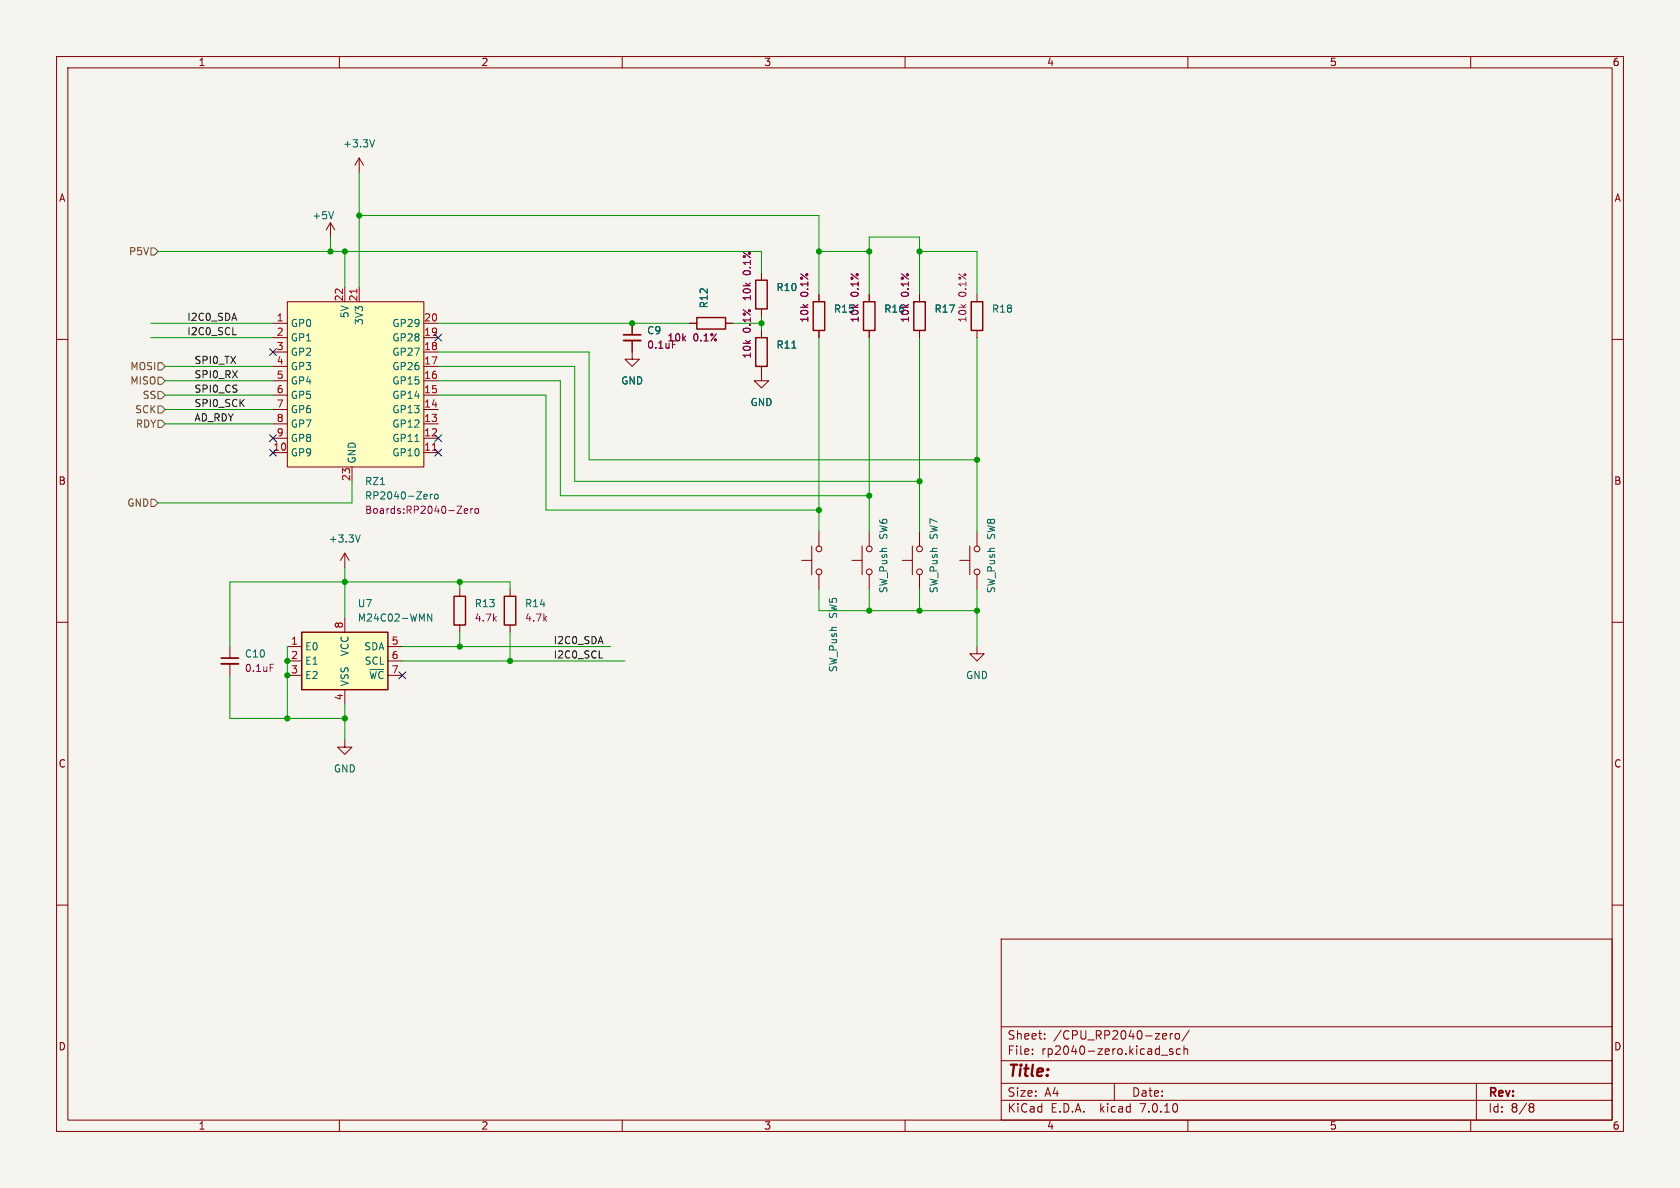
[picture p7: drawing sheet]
<svg xmlns="http://www.w3.org/2000/svg" width="297mm" height="210mm" viewBox="0 0 297 210" stroke-linecap="round" stroke-linejoin="round" font-family="sans-serif">
<path d="M0 0h297v210h-297z" fill="#f5f4ef" stroke="#f5f4ef" stroke-width=".18"/>
<g fill="none" stroke="#840000" stroke-width=".18">
<path d="M10 10h277v190h-277zM12 12h273v186h-273zM60 10v2M110 10v2M160 10v2M210 10v2M260 10v2M58.4 39.4l-.7 1.2M58.4 39.4v2.5M58.4 39.4l.8 1.2M63.5 27.9l-.8 1.3M63.5 27.9v2.6"/>
<path d="M63.5 27.9l.8 1.3M10 60h2M48.3 57.2h2.5M48.3 59.7h2.5M50.8 53.3h24.1v29.3h-24.1zM61 50.8v2.5M63.5 50.8v2.5M74.9 57.2h2.6M74.9 59.7h2.6M111.8 57.2v2M121.9 57.2h1.3M128.3 57.2h1.2"/>
<path d="M134.6 48.3v1.2M134.6 54.6v1.3M134.6 58.4v1.3M144.8 52.1v1.2M144.8 58.4v1.3M153.7 52.1v1.2M153.7 58.4v1.3M162.6 52.1v1.2M162.6 58.4v1.3M172.7 52.1v1.2M172.7 58.4v1.3M285 60h2"/>
<path d="M48.3 77.5h2.5M48.3 74.9h2.5M48.3 72.4h2.5M48.3 69.9h2.5M48.3 67.3h2.5M48.3 64.8h2.5M48.3 62.2h2.5M74.9 77.5h2.6M74.9 74.9h2.6M74.9 72.4h2.6M74.9 69.9h2.6M74.9 67.3h2.6"/>
<path d="M74.9 64.8h2.6M74.9 62.2h2.6M111.8 60.2v3.3h1.2l-1.2 1.3-1.3-1.3h1.3M134.6 64.8v2.5h1.3l-1.3 1.3-1.3-1.3h1.3M48.3 80h2.5M61 97.8l-.8 1.3M61 97.8v2.5M61 97.8l.7 1.3M62.2 82.6v2.5M74.9 80h2.6M141.7 99.1h1.8M143.5 96.5v5.1"/>
<path d="M144.8 94v2.5M150.6 99.1h1.8M152.4 96.5v5.1M153.7 94v2.5M159.5 99.1h1.8M161.3 96.5v5.1M162.6 94v2.5M169.7 99.1h1.7M171.4 96.5v5.1M172.7 94v2.5M10 110h2M40.6 114.3v2"/>
<path d="M40.6 117.3v2.1M50.8 114.3h2.5M50.8 116.8h2.5M50.8 119.4h2.5M61 109.2v2.6M68.6 114.3h2.5M68.6 116.8h2.5M68.6 119.4h2.5M81.3 104.1v1.3M81.3 110.5v1.3M90.2 104.1v1.3M90.2 110.5v1.3"/>
<path d="M144.8 101.6v2.5M153.7 101.6v2.5M162.6 101.6v2.5M172.7 114.3v1.3h1.3l-1.3 1.2-1.3-1.2h1.3M172.7 101.6v2.5M285 110h2M61 130.8v1.3h1.2l-1.2 1.3-1.3-1.3h1.3M61 121.9v2.6M10 160h2M285 160h2M177 166h108v32h-108zM60 198v2"/>
<path d="M110 198v2M160 198v2M177 194.5h108M177 191.5h108M177 187.5h108M177 181.5h108M182.5 186.3v.1M182.5 185.5v.1M184.7 183.6v.1M184.7 182.8v.1M197 191.5v3M205.3 186.5h1.2"/>
<path d="M206 182.7l.2 .4-.7 .1M206.2 183.6l-.2 .1M206.9 182.7v1M207.3 185.5l-.3-.1-.3 .2 .1 .2 .5 .2v.3h-.6M207.3 182.7l-.3 .1-.1 .2M207.8 182.8l.2-.1 .5 .1v.6l-.1 .2-.4 .1-.2-.1zM208.7 185.5l-.5-.1-.2 .3v.4l.1 .2h.6M209.3 185.5l.2-.1 .4 .1 .1 .9M209.3 184.9v1.5M210 198v2M210.2 182.1l-1.2 2M260 198v2"/>
<path d="M261 191.5v6.5M270.6 195.1h.3l.3 .3-.3 .3M270.6 195.7h.3M270.9 195.7l.2 .2 .1 .4-.3 .3h-.3"/>
<circle cx="144.8" cy="97" r=".51"/>
<circle cx="153.7" cy="97" r=".51"/>
<circle cx="162.6" cy="97" r=".51"/>
<circle cx="172.7" cy="97" r=".51"/>
<circle cx="144.8" cy="101.1" r=".51"/>
<circle cx="153.7" cy="101.1" r=".51"/>
<circle cx="162.6" cy="101.1" r=".51"/>
<circle cx="172.7" cy="101.1" r=".51"/>
</g>
<path d="M123.2 56.1h5.1v2.1h-5.1zM133.6 59.7h2v5.1h-2zM133.6 49.5h2v5.1h-2zM143.8 53.3h2v5.1h-2zM152.7 53.3h2v5.1h-2zM161.5 53.3h2.1v5.1h-2.1zM171.7 53.3h2v5.1h-2zM53.3 111.8h15.3v10.1h-15.3zM80.3 105.4h2v5.1h-2zM89.2 105.4h2v5.1h-2z" fill="none" stroke="#840000" stroke-width=".25"/>
<path d="M59 37.4l-.5 1.3M66.2 24.7l-.4 1.3M73.4 78h.7M140 61.5h.7M63.7 94.6l-.4 1.2M76.1 87.4v.8M76.4 87.4l-.3 .2M76.9 87.5l.2-.1 .3 .1 .1 .5-.1 .1-.3 .1-.2-.1zM76.3 108.5v1.3l-.7-1.3v1.3" fill="none" stroke="#006464" stroke-width=".18"/>
<path d="M110.2 60.2h3.1M39.1 117.3h3.1" fill="none" stroke="#840000" stroke-width=".33"/>
<path d="M110.2 59.2h3.1M39.1 116.3h3.1" fill="none" stroke="#840000" stroke-width=".3"/>
<g fill="#ffffc2" stroke="#ffffc2" stroke-width=".18">
<path d="M53.3 111.8h15.3v10.1h-15.3z"/>
<path d="M50.8 53.3h24.1v29.3h-24.1z"/>
</g>
<path d="M63.1 51.1v.7M76.4 79.6h.8" fill="none" stroke="#a90000" stroke-width=".18"/>
<path d="M82.1 90.3l.6-.1-.1-.2-.3-.1-.2 .2v.6h.5M83.2 89.9v.8M83.6 89.9l-.4 .2M84 90l.2-.1 .4 .1v.5l-.1 .2h-.3l-.2-.1zM47.8 117.4h.6" fill="none" stroke="#840084" stroke-width=".18"/>
<path d="M26.7 43.8h.6l.6 .7-.6 .6h-.6zM27.9 71.8h.7l.6 .6-.6 .6h-.7zM27.9 69.2h.7l.6 .7-.6 .6h-.7zM27.9 66.7h.7l.6 .6-.6 .6h-.7zM27.9 74.3h.7l.6 .6-.6 .7h-.7zM27.9 64.1h.7l.6 .7-.6 .6h-.7zM26.7 88.3h.6l.6 .6-.6 .6h-.6z" fill="none" stroke="#725600" stroke-width=".18"/>
<path d="M41.2 59.2h.6M105.9 116.3h.6" fill="none" stroke="#0f0f0f" stroke-width=".18"/>
<g fill="none" stroke="#009600" stroke-width=".18">
<path d="M63.5 38.1h81.3v14M63.5 30.5v20.3M26.7 57.2h21.6M26.7 59.7h21.6M27.9 44.5h106.7v3.8M58.4 41.9v2.6M61 44.5v6.3M77.5 57.2h44.4M129.5 57.2h5.1M134.6 55.9v2.5M144.8 59.7v34.3M144.8 44.5h8.9"/>
<path d="M153.7 52.1v-10.2h8.9v10.2M153.7 59.7v34.3M162.6 44.5h10.1v7.6M162.6 59.7v34.3M172.7 59.7v34.3M29.2 67.3h19.1M29.2 69.9h19.1M29.2 64.8h19.1M29.2 74.9h19.1M29.2 72.4h19.1M77.5 62.2h26.6v19.1h68.6M77.5 67.3h21.6v20.3h54.6"/>
<path d="M77.5 69.9h19v20.3h48.3M77.5 64.8h24.1v20.3h61M62.2 85.1v3.8h-34.3M40.6 119.4v7.6h20.4M50.8 114.3v12.7M61 100.3v8.9M71.1 114.3h36.8M71.1 116.8h39.4M81.3 102.9v1.2M81.3 111.8v2.5M90.2 104.1v-1.2h-49.6v11.4M90.2 111.8v5"/>
<path d="M144.8 104.1v3.9h27.9M153.7 104.1v3.9M162.6 104.1v3.9M172.7 104.1v10.2M61 124.5v6.3"/>
</g>
<g fill="none" stroke="#000084" stroke-width=".18">
<path d="M76.9 59.1l1.2 1.2M78.1 59.1l-1.2 1.2M47.7 76.9l1.2 1.2M47.7 79.4l1.2 1.2M47.7 61.6l1.2 1.2M48.9 76.9l-1.2 1.2M48.9 79.4l-1.2 1.2M48.9 61.6l-1.2 1.2M76.9 76.9l1.2 1.2M76.9 79.4l1.2 1.2M78.1 76.9l-1.2 1.2M78.1 79.4l-1.2 1.2"/>
<path d="M70.5 118.8l1.2 1.2M71.7 118.8l-1.2 1.2"/>
</g>
<g fill="#009600" stroke="#009600" stroke-width=".18">
<circle cx="58.4" cy="44.5" r=".46"/>
<circle cx="61" cy="44.5" r=".46"/>
<circle cx="63.5" cy="38.1" r=".46"/>
<circle cx="81.3" cy="102.9" r=".46"/>
<circle cx="111.8" cy="57.2" r=".46"/>
<circle cx="90.2" cy="116.8" r=".46"/>
<circle cx="81.3" cy="114.3" r=".46"/>
<circle cx="162.6" cy="85.1" r=".46"/>
<circle cx="144.8" cy="90.2" r=".46"/>
<circle cx="153.7" cy="87.6" r=".46"/>
<circle cx="153.7" cy="108" r=".46"/>
<circle cx="162.6" cy="108" r=".46"/>
<circle cx="162.6" cy="44.5" r=".46"/>
<circle cx="134.6" cy="57.2" r=".46"/>
<circle cx="144.8" cy="44.5" r=".46"/>
<circle cx="172.7" cy="81.3" r=".46"/>
<circle cx="172.7" cy="108" r=".46"/>
<circle cx="153.7" cy="44.5" r=".46"/>
<circle cx="61" cy="102.9" r=".46"/>
<circle cx="50.8" cy="116.8" r=".46"/>
<circle cx="50.8" cy="127" r=".46"/>
<circle cx="61" cy="127" r=".46"/>
<circle cx="50.8" cy="119.4" r=".46"/>
</g>
<text font-size="2.8" fill="#840000" x="178" y="190.9">Title:</text>
<g font-size="2.1" fill="#840000">
<text x="178" y="184">Sheet:</text>
<text x="186.2" y="184">/CPU_RP2040-zero/</text>
<text x="178" y="186.7">File:</text>
<text x="184.1" y="186.7">rp2040-zero.kicad_sch</text>
<text x="178" y="196.9">KiCad</text>
<text x="178" y="194.1">Size:</text>
<text x="184.7" y="194.1">A4</text>
<text x="185.7" y="196.9">E.D.A.</text>
<text x="194.6" y="196.9">kicad</text>
<text x="200" y="194.1">Date:</text>
<text x="201.8" y="196.9">7.0.10</text>
<text x="263" y="194.3">Rev:</text>
<text x="263" y="196.9">Id:</text>
<text x="267.1" y="196.9">8/8</text>
</g>
<g font-size="1.8" fill="#840000">
<text x="35" y="11.9">1</text>
<text x="85" y="11.9">2</text>
<text x="135" y="11.9">3</text>
<text x="185" y="11.9">4</text>
<text x="235" y="11.9">5</text>
<text x="285" y="11.9">6</text>
<text x="10.3" y="35.9">A</text>
<text x="285.3" y="35.9">A</text>
<text x="10.3" y="85.9">B</text>
<text x="285.3" y="85.9">B</text>
<text x="10.3" y="135.9">C</text>
<text x="285.3" y="135.9">C</text>
<text x="10.3" y="185.9">D</text>
<text x="285.3" y="185.9">D</text>
<text x="35" y="199.9">1</text>
<text x="85" y="199.9">2</text>
<text x="135" y="199.9">3</text>
<text x="185" y="199.9">4</text>
<text x="235" y="199.9">5</text>
<text x="285" y="199.9">6</text>
</g>
<g font-size="1.8" fill="#006464">
<text x="60.6" y="26.3">+3.3V</text>
<text x="55.1" y="39">+5V</text>
<text x="137.2" y="51.7">R10</text>
<text x="51.3" y="58">GP0</text>
<text x="61.8" y="56.3" transform="rotate(-90 61.8 56.3)">5V</text>
<text x="64.4" y="57.6" transform="rotate(-90 64.4 57.6)">3V3</text>
<text x="69.3" y="58">GP29</text>
<text x="114.3" y="59.3">C9</text>
<text x="125.3" y="54.6" transform="rotate(-90 125.3 54.6)">R12</text>
<text x="147.3" y="55.5">R15</text>
<text x="156.2" y="55.5">R16</text>
<text x="165.1" y="55.5">R17</text>
<text x="175.3" y="55.5">R18</text>
<text x="51.3" y="60.6">GP1</text>
<text x="51.3" y="63.1">GP2</text>
<text x="51.3" y="65.6">GP3</text>
<text x="69.3" y="65.6">GP26</text>
<text x="69.3" y="63.1">GP27</text>
<text x="69.3" y="60.6">GP28</text>
<text x="137.2" y="61.8">R11</text>
<text x="51.3" y="68.2">GP4</text>
<text x="51.3" y="70.7">GP5</text>
<text x="69.3" y="70.7">GP14</text>
<text x="69.3" y="68.2">GP15</text>
<text x="109.7" y="68.2">GND</text>
<text x="132.6" y="72">GND</text>
<text x="51.3" y="73.3">GP6</text>
<text x="51.3" y="75.8">GP7</text>
<text x="69.3" y="75.8">GP12</text>
<text x="69.3" y="73.3">GP13</text>
<text x="51.3" y="80.9">GP9</text>
<text x="51.3" y="78.3">GP8</text>
<text x="63.1" y="82" transform="rotate(-90 63.1 82)">GND</text>
<text x="69.3" y="80.9">GP10</text>
<text x="69.3" y="78.3">GP11</text>
<text x="64.4" y="86">RZ1</text>
<text x="64.4" y="88.5">RP2040-Zero</text>
<text x="157.1" y="95.5" transform="rotate(-90 157.1 95.5)">SW6</text>
<text x="166" y="95.5" transform="rotate(-90 166 95.5)">SW7</text>
<text x="176.1" y="95.5" transform="rotate(-90 176.1 95.5)">SW8</text>
<text x="58" y="96.1">+3.3V</text>
<text x="63.2" y="107.5">U7</text>
<text x="83.8" y="107.5">R13</text>
<text x="92.7" y="107.5">R14</text>
<text x="157.1" y="105" transform="rotate(-90 157.1 105)">SW_Push</text>
<text x="166" y="105" transform="rotate(-90 166 105)">SW_Push</text>
<text x="176.1" y="105" transform="rotate(-90 176.1 105)">SW_Push</text>
<text x="63.2" y="110.1">M24C02-WMN</text>
<text x="148.2" y="109.5" transform="rotate(-90 148.2 109.5)">SW5</text>
<text x="43.2" y="116.4">C10</text>
<text x="53.8" y="115.2">E0</text>
<text x="53.8" y="117.7">E1</text>
<text x="61.8" y="116.1" transform="rotate(-90 61.8 116.1)">VCC</text>
<text x="64.3" y="115.2">SDA</text>
<text x="64.4" y="117.7">SCL</text>
<text x="148.2" y="118.9" transform="rotate(-90 148.2 118.9)">SW_Push</text>
<text x="53.8" y="120.2">E2</text>
<text x="61.8" y="121.4" transform="rotate(-90 61.8 121.4)">VSS</text>
<text x="65.1" y="120.2">~{WC}</text>
<text x="170.7" y="120.2">GND</text>
<text x="58.9" y="136.8">GND</text>
</g>
<g font-size="1.8" fill="#725600">
<text x="22.7" y="45.3">P5V</text>
<text x="23" y="65.6">MOSI</text>
<text x="23" y="68.2">MISO</text>
<text x="25.1" y="70.7">SS</text>
<text x="23.8" y="73.3">SCK</text>
<text x="23.9" y="75.8">RDY</text>
<text x="22.4" y="89.8">GND</text>
</g>
<g font-size="1.8" fill="#a90000">
<text x="60.7" y="53.4" transform="rotate(-90 60.7 53.4)">22</text>
<text x="63.2" y="53.4" transform="rotate(-90 63.2 53.4)">21</text>
<text x="48.8" y="56.9">1</text>
<text x="48.8" y="59.4">2</text>
<text x="74.9" y="59.4">19</text>
<text x="74.9" y="56.9">20</text>
<text x="48.8" y="62">3</text>
<text x="48.8" y="64.5">4</text>
<text x="74.9" y="64.5">17</text>
<text x="74.9" y="62">18</text>
<text x="48.8" y="67.1">5</text>
<text x="48.8" y="69.6">6</text>
<text x="74.9" y="69.6">15</text>
<text x="74.9" y="67.1">16</text>
<text x="48.8" y="72.1">7</text>
<text x="48.8" y="74.7">8</text>
<text x="48.8" y="77.2">9</text>
<text x="74.9" y="77.2">12</text>
<text x="74.9" y="74.7">13</text>
<text x="74.9" y="72.1">14</text>
<text x="48.2" y="79.8">10</text>
<text x="74.9" y="79.8">11</text>
<text x="62" y="85.1" transform="rotate(-90 62 85.1)">23</text>
<text x="60.7" y="111.2" transform="rotate(-90 60.7 111.2)">8</text>
<text x="51.4" y="114">1</text>
<text x="51.4" y="116.6">2</text>
<text x="51.4" y="119.1">3</text>
<text x="69.1" y="114">5</text>
<text x="69.1" y="116.6">6</text>
<text x="69.1" y="119.1">7</text>
<text x="60.7" y="123.9" transform="rotate(-90 60.7 123.9)">4</text>
</g>
<g font-size="1.8" fill="#840084">
<text x="132.9" y="53.3" transform="rotate(-90 132.9 53.3)">10k</text>
<text x="132.9" y="48.7" transform="rotate(-90 132.9 48.7)">0.1%</text>
<text x="143.1" y="52.5" transform="rotate(-90 143.1 52.5)">0.1%</text>
<text x="152" y="52.5" transform="rotate(-90 152 52.5)">0.1%</text>
<text x="160.9" y="52.5" transform="rotate(-90 160.9 52.5)">0.1%</text>
<text x="171" y="52.5" transform="rotate(-90 171 52.5)">0.1%</text>
<text x="132.9" y="58.9" transform="rotate(-90 132.9 58.9)">0.1%</text>
<text x="143.1" y="57.1" transform="rotate(-90 143.1 57.1)">10k</text>
<text x="152" y="57.1" transform="rotate(-90 152 57.1)">10k</text>
<text x="160.9" y="57.1" transform="rotate(-90 160.9 57.1)">10k</text>
<text x="171" y="57.1" transform="rotate(-90 171 57.1)">10k</text>
<text x="114.3" y="61.8">0.1uF</text>
<text x="117.9" y="60.6">10k</text>
<text x="122.5" y="60.6">0.1%</text>
<text x="132.9" y="63.5" transform="rotate(-90 132.9 63.5)">10k</text>
<text x="64.4" y="91">Boards:RP2040-Zero</text>
<text x="83.8" y="110.1">4.7k</text>
<text x="92.7" y="110.1">4.7k</text>
<text x="43.2" y="119">0.1uF</text>
</g>
<g font-size="1.8" fill="#0f0f0f">
<text x="33" y="59.3">I2C0_SCL</text>
<text x="33" y="56.8">I2C0_SDA</text>
<text x="34.3" y="64.4">SPI0_TX</text>
<text x="34.3" y="69.5">SPI0_CS</text>
<text x="34.3" y="67">SPI0_RX</text>
<text x="34.3" y="74.6">AD_RDY</text>
<text x="34.3" y="72">SPI0_SCK</text>
<text x="97.8" y="114">I2C0_SDA</text>
<text x="97.8" y="116.5">I2C0_SCL</text>
</g>
</svg>
